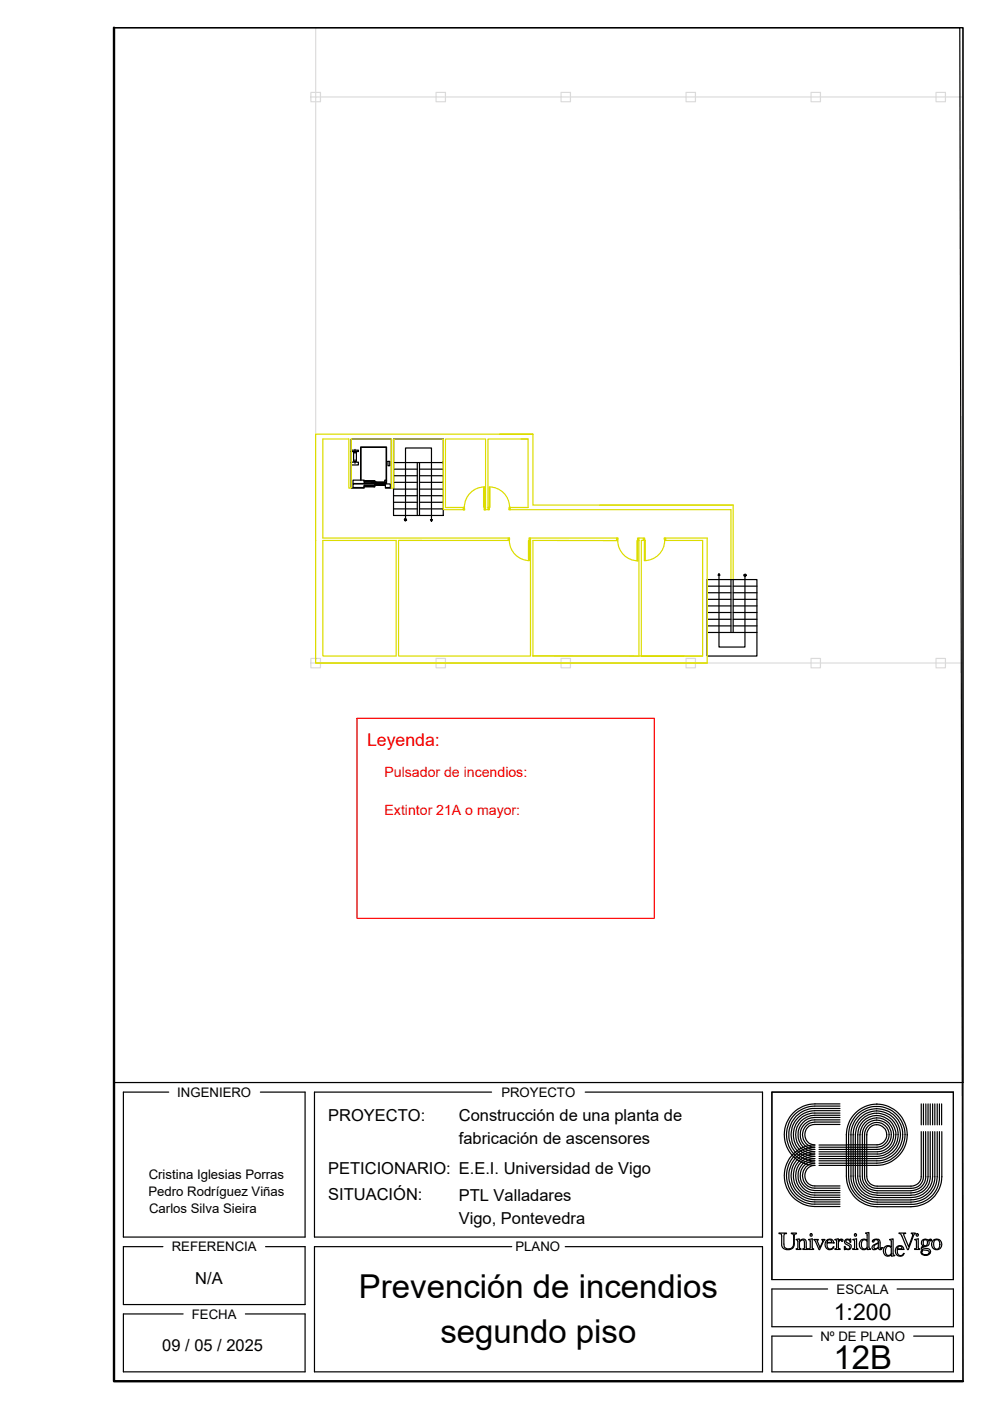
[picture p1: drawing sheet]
<svg xmlns="http://www.w3.org/2000/svg" width="210mm" height="297mm" viewBox="0 0 210 297" stroke-linecap="round" stroke-linejoin="round" font-family="sans-serif">
<!-- layer: Estructura -->
<g fill="none" stroke="#dcdcdc" stroke-width=".25">
<path d="M65.9 19.6h2v2h-2zM66.9 5.9v14.7h-1M92.5 19.6h1.9v2h-1.9zM119 19.6h1.9v2h-1.9zM145.5 19.6h1.9v2h-1.9zM172 19.6h1.9v2h-1.9zM198.5 19.6h1.9v2h-1.9zM204.1 20.6h-137.2v120h137.2M65.9 139.6h2v2h-2zM92.5 139.6h1.9v2h-1.9zM119 139.6h1.9v2h-1.9zM145.5 139.6h1.9v2h-1.9z"/>
<path d="M172 139.6h1.9v2h-1.9zM198.5 139.6h1.9v2h-1.9zM65.9 140.6h1"/>
</g>
<g fill="none" stroke="#dd0" stroke-width=".25">
<path d="M98.2 107.6h.2l.1 .5h-.3zM102.5 103.3h.2v4.3h-.2zM102.7 107.6h.3v.5h-.3zM102.8 103.2a4.3 4.3 0 0 0-4.3 4.3M103.5 107.6h.2l.1 .5h-.3zM103.7 103.3h.2v4.3h-.2zM103.7 103.2a4.3 4.3 0 0 1 4.3 4.3M107.7 114.1h.3l-.1 .5h-.2zM108 107.6h.2v.5h-.3zM108 114.6a4.3 4.3 0 0 0 4.3 4.3M112.1 114.6h.2v4.3h-.2zM112.2 114.1h.3v.5h-.2z"/>
<path d="M130.7 114.1h.3l-.1 .5h-.2zM131 114.6a4.3 4.3 0 0 0 4.3 4.3M135 114.6h.3v4.3h-.3zM135.2 114.1h.3v.5h-.2zM136.4 114.1h.3l-.1 .5h-.2zM136.6 114.6h.2v4.3h-.2zM140.8 114.1h.3v.5h-.2zM140.9 114.6a4.3 4.3 0 0 1-4.3 4.3"/>
</g>
<g fill="none" stroke="#dd0" stroke-width=".25">
<path d="M83.4 93.1v10.4h-.4v-10.4h-8.5v10.4h-.5v-10.4h-5.5v21h39.5M105.9 92.1h7.1h-46.1v48.5h83M110.5 93.1h1.5v14.5h-4M112 93.1h-8.5v14.5h.2M113 92.1v15h42.4M68.5 114.6h15.5v24.5h-15.5zM83.4 103.5v-10.4h10.6v15h4.5M84.5 114.6h5M98.4 107.6h-4v-14.5h8.6v14.5h-.3M102.7 108.1h1.1M107.9 108.1h47.1v14.8M107.9 114.6h-23.4v24.5h28v-24.5h-.4"/>
<path d="M112.2 114.1h18.8M127.1 107.1h28.3M130.9 114.6h-17.9v24.5M135.3 114.6h.2v24.5M135.5 114.1h.9M136.8 114.6h-.8v24.5M140.8 114.1h9.1v26.5M140.9 114.6h8.1v24.5h-36.1M155.4 107.1v15.8M66.9 140.6h83"/>
</g>
<!-- layer: Escaleras -->
<g fill="#000" stroke="#000" stroke-width=".21">
<path d="M77.2 101.9l2.3 .3v-.3zM77.2 101.9l2.3 .3h-2.3z"/>
<path d="M77.2 102.9l2.3 .3v-.3zM77.2 102.9l2.3 .3h-2.3z"/>
<path d="M79.5 102.2l2.2 .3v-.3zM79.5 102.2l2.2 .3h-2.2z"/>
<path d="M79.5 102.6l2.2 .3v-.3zM79.5 102.6l2.2 .3h-2.2z"/>
<path d="M85.8 110.3l.1 .1 .1-.2zM86 110.2v.2h-.1zM86 110.2v.2l.1-.1z"/>
<path d="M85.9 110l.1 .2 .1-.1zM85.9 110l.1 .2-.2-.1zM85.8 110.1v.2l.2-.1z"/>
<path d="M86 110.2l.1 .1v-.2zM86.1 110.1l-.1 .1z"/>
<path d="M157.8 121.9v.1l.1-.1zM157.8 122l.1-.1v.2z"/>
<path d="M157.9 121.9v.2h.1zM157.9 121.9l.3 .1-.2 .1zM157.9 121.9l.3 .1v-.1z"/>
<path d="M158 121.8l-.1 .1h.3zM157.9 121.8h.1l-.1 .1zM157.8 121.9h.1v-.1z"/>
</g>
<g fill="none" stroke="#000" stroke-width=".25">
<path d="M74.5 95.4h1.5v.3h-1.5zM74.5 98h1.5v.6h-1.5zM75 95.9h.6v1.9h-.6zM75.3 95.3v.8M75.3 97.5v.7M82.3 97.8h.3v.9h-.3zM83.4 93.1h10.6v16.2h-10.6zM83.4 98.1h10.6M83.4 99.5h5.1M88.5 98.1v11.2M88.9 98.1v11.2M88.9 99.5h5.1"/>
<path d="M76.5 101.8v-7h5.5v7M76.5 101.8v-6.9h5.4v6.9M77.2 103.5h-2.7v-10.4h8.5v10.4h-1.3M77.2 101.9h2.3v.3h-2.3zM77.2 102.9h2.3v.3h-2.3zM77.2 101.9v-.1h-2.4v.7h4.7M79.5 102.6h2.2v.3h-2.2zM79.5 102.2h2.2v.3h-2.2zM79.5 102.6h-4.7v.8h2.4v-.2M81.6 101.8h.4v.7h-.3zM81.7 102.6h1.1v.8h-1.1zM83.4 107.9h5.1"/>
<path d="M83.4 106.5h5.1M83.4 105.1h5.1M83.4 103.7h5.1M83.4 102.3h5.1M83.4 100.9h5.1M86 110.2v-15.2h5.5v15.2M88.9 107.9h5.1M88.9 106.5h5.1M88.9 105.1h5.1M88.9 103.7h5.1M88.9 102.3h5.1M88.9 100.9h5.1"/>
<path d="M91.3 110.2h.4l-.2 .4zM149.9 122.9h10.6v16.2h-10.6zM149.9 134.1h10.6M149.9 124.3h5.1M149.9 125.7h5.1M149.9 127.1h5.1M149.9 128.5h5.1M149.9 129.9h5.1M149.9 131.3h5.1M149.9 132.7h5.1M152.4 121.9v15.3h5.5v-15.3M152.4 121.6l.3 .3h-.5z"/>
<path d="M155 122.9v11.2M155.4 122.9v11.2M155.4 124.3h5.1M155.4 125.7h5.1M155.4 127.1h5.1M155.4 128.5h5.1M155.4 129.9h5.1M155.4 131.3h5.1M155.4 132.7h5.1"/>
</g>
<!-- layer: Prevencion incendios 2o piso -->
<path d="M75.7 152.3h63v42.4h-63z" fill="none" stroke="#f00" stroke-width=".25"/>
<!-- layer: Cajetin.Lineas -->
<path d="M24.2 229.5h180M35.8 231.5h-9.6v30.8h38.5v-30.8h-9.5M104.2 231.5h-37.5v30.8h95v-30.8h-37.6M163.7 231.5h38.4M34.5 264.3h-8.3v12.3h38.5v-12.3h-8.4M38.8 278.6h-12.6v12.3h38.5v-12.3h-12.7M108.5 264.3h-41.8v26.6h95v-26.6h-41.9M163.7 271.3h38.4M175.5 273.3h-11.8v8h38.4v-8h-11.9M172.2 283.3h-8.5v7.6h38.4v-7.6h-8.4" fill="none" stroke="#000" stroke-width=".25"/>
<!-- layer: Borde Formato -->
<path d="M24.2 5.9v286.9h180" fill="none" stroke="#000" stroke-width=".51"/>
<!-- layer: 0 -->
<g fill="none" stroke="#000" stroke-width=".25">
<path d="M24.2 5.9h179.3l.7 286.9M172.8 234h5.3M172.8 234a6.5 6.5 0 0 0-6.5 6.6 6.5 6.5 0 0 0 6.5 6.5M178.1 234.5h-5.3a6.1 6.1 0 0 0-6 6.1 6.1 6.1 0 0 0 6 6 2.65 2.65 0 0 0-2.7 2.7 2.65 2.65 0 0 0 2.7 2.6h5.3M178.1 235h-5.3a5.5 5.5 0 0 0-5.5 5.6 5.5 5.5 0 0 0 5.5 5.5 3.2 3.2 0 0 0-3.1 3.2 3.2 3.2 0 0 0 3.1 3.1h5.3M178.1 235.5h-5.3a5.1 5.1 0 0 0-5.1 5.1 5.1 5.1 0 0 0 5.1 5 3.6 3.6 0 0 0-3.6 3.7 3.6 3.6 0 0 0 3.6 3.6h5.3M178.1 236h-5.3a4.6 4.6 0 0 0-4.6 4.6 4.6 4.6 0 0 0 4.6 4.6 4.1 4.1 0 0 0-4.1 4.1 4.1 4.1 0 0 0 4.1 4.1h5.3M178.1 236.5h-5.3a4.1 4.1 0 0 0-4.1 4.1 4.1 4.1 0 0 0 4.1 4.1 4.6 4.6 0 0 0-4.6 4.6 4.6 4.6 0 0 0 4.6 4.6h5.3M178.1 236.9h-5.3a3.6 3.6 0 0 0-3.6 3.7 3.6 3.6 0 0 0 3.6 3.6 5.1 5.1 0 0 0-5.1 5.1 5.1 5.1 0 0 0 5.1 5.1h5.3M178.1 237.4h-5.3a3.1 3.1 0 0 0-3.1 3.2 3.1 3.1 0 0 0 3.1 3.1 5.6 5.6 0 0 0-5.5 5.6 5.6 5.6 0 0 0 5.5 5.5h5.3M178.1 237.9h-5.3a2.67 2.67 0 0 0-2.7 2.7 2.67 2.67 0 0 0 2.7 2.6 6 6 0 0 0-6 6.1 6 6 0 0 0 6 6h5.3M178.1 238.4h-5.3a2.18 2.18 0 0 0-2.2 2.2 2.18 2.18 0 0 0 2.2 2.2"/>
<path d="M185.8 236.5a4.1 4.1 0 0 1 4.1 4 4.1 4.1 0 0 1-3.9 4.2h-12.3M185.8 236a4.6 4.6 0 0 1 4.6 4.6 4.6 4.6 0 0 1-4.5 4.6M185.8 235.5a5.1 5.1 0 0 1 5.1 5.1 5.1 5.1 0 0 1-5 5M185.8 235.1a5.5 5.5 0 0 1 5.6 5.5 5.5 5.5 0 0 1-5.5 5.5M185.8 234.6a6 6 0 0 1 6.1 6 6 6 0 0 1-6 6M185.8 238.4a2.14 2.14 0 0 1 2.2 2.1 2.14 2.14 0 0 1-2.1 2.2h-6.4M185.8 234.1a6.5 6.5 0 0 1 6.6 6.6M185.8 238a2.63 2.63 0 0 1 2.7 2.6 2.63 2.63 0 0 1-2.6 2.6h-12.2M185.8 237.5a3.1 3.1 0 0 1 3.2 3.1 3.1 3.1 0 0 1-3.1 3.1M185.8 237a3.6 3.6 0 0 1 3.7 3.5 3.6 3.6 0 0 1-3.5 3.7h-12.3M185.9 238.4a2.17 2.17 0 0 0-2.1 2.3M185.9 238a2.6 2.6 0 0 0-2.6 2.7"/>
<path d="M185.9 237.5a3 3 0 0 0-3.1 3.2M185.9 237a3.5 3.5 0 0 0-3.6 3.7M185.9 236.5a4 4 0 0 0-4 4.2M185.9 236a4.6 4.6 0 0 0-4.5 4.7M185.9 235.5a5.1 5.1 0 0 0-5 5.2M185.9 235.1a5.5 5.5 0 0 0-5.5 5.6M185.9 234.6a5.9 5.9 0 0 0-6 6.1M186 234.1a6.5 6.5 0 0 0-6.5 6.6M195.3 234v4.5M195.3 239.9v9.6M195.8 234v4.5M195.8 239.9v9.6"/>
<path d="M196.3 239.9v9.6M196.3 234v4.5M196.8 234v4.5M196.8 239.9v9.6M197.2 234v4.5M197.2 239.9v9.6M197.7 234v4.5M197.7 239.9v9.6M198.2 234v4.5M198.2 239.9v9.6M198.7 234v4.5M198.7 239.9v9.6"/>
<path d="M199.2 234v4.5M199.2 239.9v9.7M199.6 234v4.5M199.7 239.9v9.6M172.8 247.1a2.18 2.18 0 0 0-2.2 2.2 2.18 2.18 0 0 0 2.2 2.1h5.3M172.8 255.8h5.3M172.8 242.8a6.5 6.5 0 0 0-6.5 6.5 6.5 6.5 0 0 0 6.5 6.5M173.7 247.1h12.2M173.7 243.7h12.2M173.7 245.2h12.2M173.7 245.6h12.2M173.7 246.1h12.2"/>
<path d="M173.7 246.6h12.2M173.7 242.8h5.8M179.5 240.5v8.9a6.5 6.5 0 0 0 6.5 6.4h7.2M179.9 249.3a6 6 0 0 0 6.1 6h7.2M179.9 240.5v8.9M180.4 249.3a5.5 5.5 0 0 0 5.6 5.6h7.2M180.4 240.5v8.9M180.9 249.3a5 5 0 0 0 5.1 5.1M180.9 240.5v8.9M181.4 249.3a4.6 4.6 0 0 0 4.6 4.6h7.2M181.4 240.5v8.9M181.9 249.3a4 4 0 0 0 4.1 4.1"/>
<path d="M181.9 240.5v8.9M182.3 240.5v8.9a3.5 3.5 0 0 0 3.7 3.5h7.2M182.8 240.5v8.9a3 3 0 0 0 3.2 3.1h7.2M183.3 240.5v8.9a2.54 2.54 0 0 0 2.7 2.6h7.2M183.8 240.5v8.9a2.1 2.1 0 0 0 2.2 2.1h7.2M186 253.4h7.2M186 254.4h7.2M192.4 240.5a6.6 6.6 0 0 1-6.5 6.6M195.3 249.5a2.1 2.1 0 0 1-2.2 2M195.8 249.5a2.47 2.47 0 0 1-2.7 2.5M196.3 249.5a3 3 0 0 1-3.2 3M196.8 249.5a3.5 3.5 0 0 1-3.7 3.4"/>
<path d="M197.2 249.5a3.9 3.9 0 0 1-4.1 3.9M197.7 249.5a4.5 4.5 0 0 1-4.6 4.4M198.2 249.5a4.9 4.9 0 0 1-5.1 4.9M198.7 249.5a5.5 5.5 0 0 1-5.6 5.4M199.2 249.5a5.8 5.8 0 0 1-6.1 5.8M199.7 249.5a6.4 6.4 0 0 1-6.6 6.3M163.7 271.3v-39.8h38.4v39.8M165.2 261.4h1.6v.2h-.5l-.1 .2v2a1.04 1.04 0 0 0 1.1 1 1.04 1.04 0 0 0 1-1.1v-1.7a.44 .44 0 0 0-.5-.4v-.2h1.1l-.4 .3-.1 .3v1.7a1.38 1.38 0 0 1-1.2 1.3 1.38 1.38 0 0 1-1.5-.9v-2.3v-.2h-.5zM168.8 262.8l.7-.1v.4a.76 .76 0 0 1 .8-.4 .76 .76 0 0 1 .6 .7v1.2l.4 .3h-1.1l.4-.3v-1.2a.39 .39 0 0 0-.4-.5l-.7 .4v1.4l.3 .2h-1l.4-.3-.1-1.6zM171.4 262.8l.8-.1v1.9l.3 .3h-1.1l.4-.3v-1.6zM171.8 261.6h.4v.4h-.4zM172.6 262.8h.9l-.3 .2 .7 1.5 .6-1.3-.3-.4h.7l-1.1 2.2h-.1z"/>
<path d="M175.2 263l.5-.3a.74 .74 0 0 1 1 .8h-1.4a.99 .99 0 0 0 .7 1.3l.4-.1 .4-.3a1.01 1.01 0 0 1-1.4 .4 1.01 1.01 0 0 1-.4-1.4zM175.5 263a.48 .48 0 0 1 .6-.1 .48 .48 0 0 1 .2 .5h-.9zM176.7 263.5h.1M177 262.8l.7-.1 .1 .5a.47 .47 0 0 1 .4-.5 .47 .47 0 0 1 .5 .4l-.3 .1-.2-.3-.4 .4v1.3l.3 .3h-1.1l.4-.3v-1.6zM179.2 262.9a.67 .67 0 0 1 1 0l.2-.2v.7h-.1a.49 .49 0 0 0-.4-.6 .49 .49 0 0 0-.6 .3l.4 .5a.71 .71 0 0 1 .7 .9 .71 .71 0 0 1-1.2 .2l-.2 .3v-.7h.2a.51 .51 0 0 0 .4 .5 .51 .51 0 0 0 .6-.5l-1-.7-.1-.3zM180.8 262.8l.8-.1v1.9l.3 .3h-1.1l.4-.2v-1.7zM181.2 261.6h.4v.4h-.4zM182.8 263.1a.62 .62 0 0 1 1.1 .1v1.2l-.3 .3a.67 .67 0 0 1-.8-.1 .67 .67 0 0 1-.2-.7zM183.6 261.4l.6-.1v3.1l.4 .5-.7 .1v-.4a1 1 0 0 1-1.4 .2 1 1 0 0 1-.2-1.4 .92 .92 0 0 1 1.6-.4v-1.3zM185 263a.98 .98 0 0 1 1.6 .2v1.5l.4-.2a.38 .38 0 0 1-.4 .4 .38 .38 0 0 1-.4-.3l-.4 .3a.52 .52 0 0 1-.7 0 .52 .52 0 0 1-.1-.7l1.2-.7a.52 .52 0 0 0-.4-.7 .52 .52 0 0 0-.6 .5h-.2zM185.5 264l.7-.4v.8a.5 .5 0 0 1-.4 .4 .5 .5 0 0 1-.5-.4zM187 264.5h.1"/>
<path d="M187.9 264.5a.56 .56 0 0 1 .8-.2l.3 .3v1.2a.7 .7 0 0 1-.9 .3 1.33 1.33 0 0 1-.2-1.6zM188.6 262.8l.8-.1v3.3l.3 .2-.7 .1v-.3a1.05 1.05 0 0 1-1.5 0 1.05 1.05 0 0 1 0-1.4 .94 .94 0 0 1 1.5-.2v-1.3zM190.1 264.4a.87 .87 0 0 1 1-.3 .87 .87 0 0 1 .5 .8h-1.4a1.03 1.03 0 0 0 .7 1.3l.4-.1 .4-.3a1.01 1.01 0 0 1-1.4 .4 1.01 1.01 0 0 1-.4-1.4zM190.5 264.4a.44 .44 0 0 1 .5-.2 .44 .44 0 0 1 .2 .6h-1zM190.6 261.4h1.4l-.4 .2v.2l1.1 2.6 .8-2.4v-.4l-.3-.2h.9l-.4 .5-1.1 3.1h-.2l-1.2-2.9zM194 262.8l.7-.1v1.9l.3 .3h-1.1l.4-.2v-1.7zM194.2 261.7l.3-.1h.1v.4h-.3zM195.6 262.9a.98 .98 0 0 1 1.2 .1l.5-.3 .2 .1-.1 .3-.3-.2-.2 .1a.84 .84 0 0 1-.1 1 .84 .84 0 0 1-.9 .3l-.3 .1v.2l.4 .1a1.08 1.08 0 0 1 1.3 .7 1.12 1.12 0 0 1-1 .7 1.12 1.12 0 0 1-1.1-.6l.1-.3h.3a.4 .4 0 0 0 .1 .7 .77 .77 0 0 0 .8 .2 .77 .77 0 0 0 .5-.8l-.4-.2-1.2-.2v-.4l.4-.3-.2-.1a.73 .73 0 0 1 0-1.2zM195.8 263a.46 .46 0 0 1 .5-.2 .46 .46 0 0 1 .3 .4v.3a.47 .47 0 0 1-.4 .6 .47 .47 0 0 1-.5-.6zM198.1 263a.63 .63 0 0 1 .7-.1 .63 .63 0 0 1 .4 .5 1.13 1.13 0 0 1-.6 1.5 1.21 1.21 0 0 1-.5-1.9z"/>
<circle cx="198.6" cy="263.8" r="1.11"/>
</g>
<!-- layer: Ventana grafica 1 -->
<path d="M24.2 5.9h180v286.9M163.7 231.5v39.8M202.1 231.5v39.8" fill="none" stroke="#000" stroke-width=".25"/>
<path d="M24.2 5.9h180v223.6h-180z" fill="none" stroke="#000" stroke-width=".21"/>
<g font-size="7">
<text x="76.1" y="275.1">Prevención de incendios</text>
<text x="93.4" y="284.7">segundo piso</text>
<text x="176.7" y="290.4">12B</text>
</g>
<text font-size="4.9" x="176.8" y="279.8">1:200</text>
<text font-size="3.7" fill="#f00" x="77.9" y="158.1">Leyenda:</text>
<g font-size="3.5">
<text x="69.6" y="237.8">PROYECTO:</text>
<text x="97.3" y="237.7">Construcción de una planta de</text>
<text x="97.3" y="242.6">fabricación de ascensores</text>
<text x="69.6" y="248.8">PETICIONARIO: E.E.I. Universidad de Vigo</text>
<text x="69.6" y="254.5">SITUACIÓN:</text>
<text x="97.3" y="254.5">PTL Valladares</text>
<text x="97.3" y="259.4">Vigo, Pontevedra</text>
<text x="41.4" y="272.1">N/A</text>
<text x="34.4" y="286.5">09 / 05 / 2025</text>
</g>
<g font-size="3" fill="#f00">
<text x="81.5" y="164.7">Pulsador de incendios:</text>
<text x="81.5" y="172.7">Extintor 21A o mayor:</text>
</g>
<g font-size="2.8">
<text x="37.6" y="232.5">INGENIERO</text>
<text x="106.3" y="232.5">PROYECTO</text>
<text x="31.5" y="249.9">Cristina Iglesias Porras</text>
<text x="31.5" y="253.6">Pedro Rodríguez Viñas</text>
<text x="31.6" y="257.1">Carlos Silva Sieira</text>
<text x="36.4" y="265.3">REFERENCIA</text>
<text x="109.3" y="265.2">PLANO</text>
<text x="177.4" y="274.3">ESCALA</text>
<text x="40.7" y="279.6">FECHA</text>
<text x="173.9" y="284.3">Nº DE PLANO</text>
</g>
</svg>
